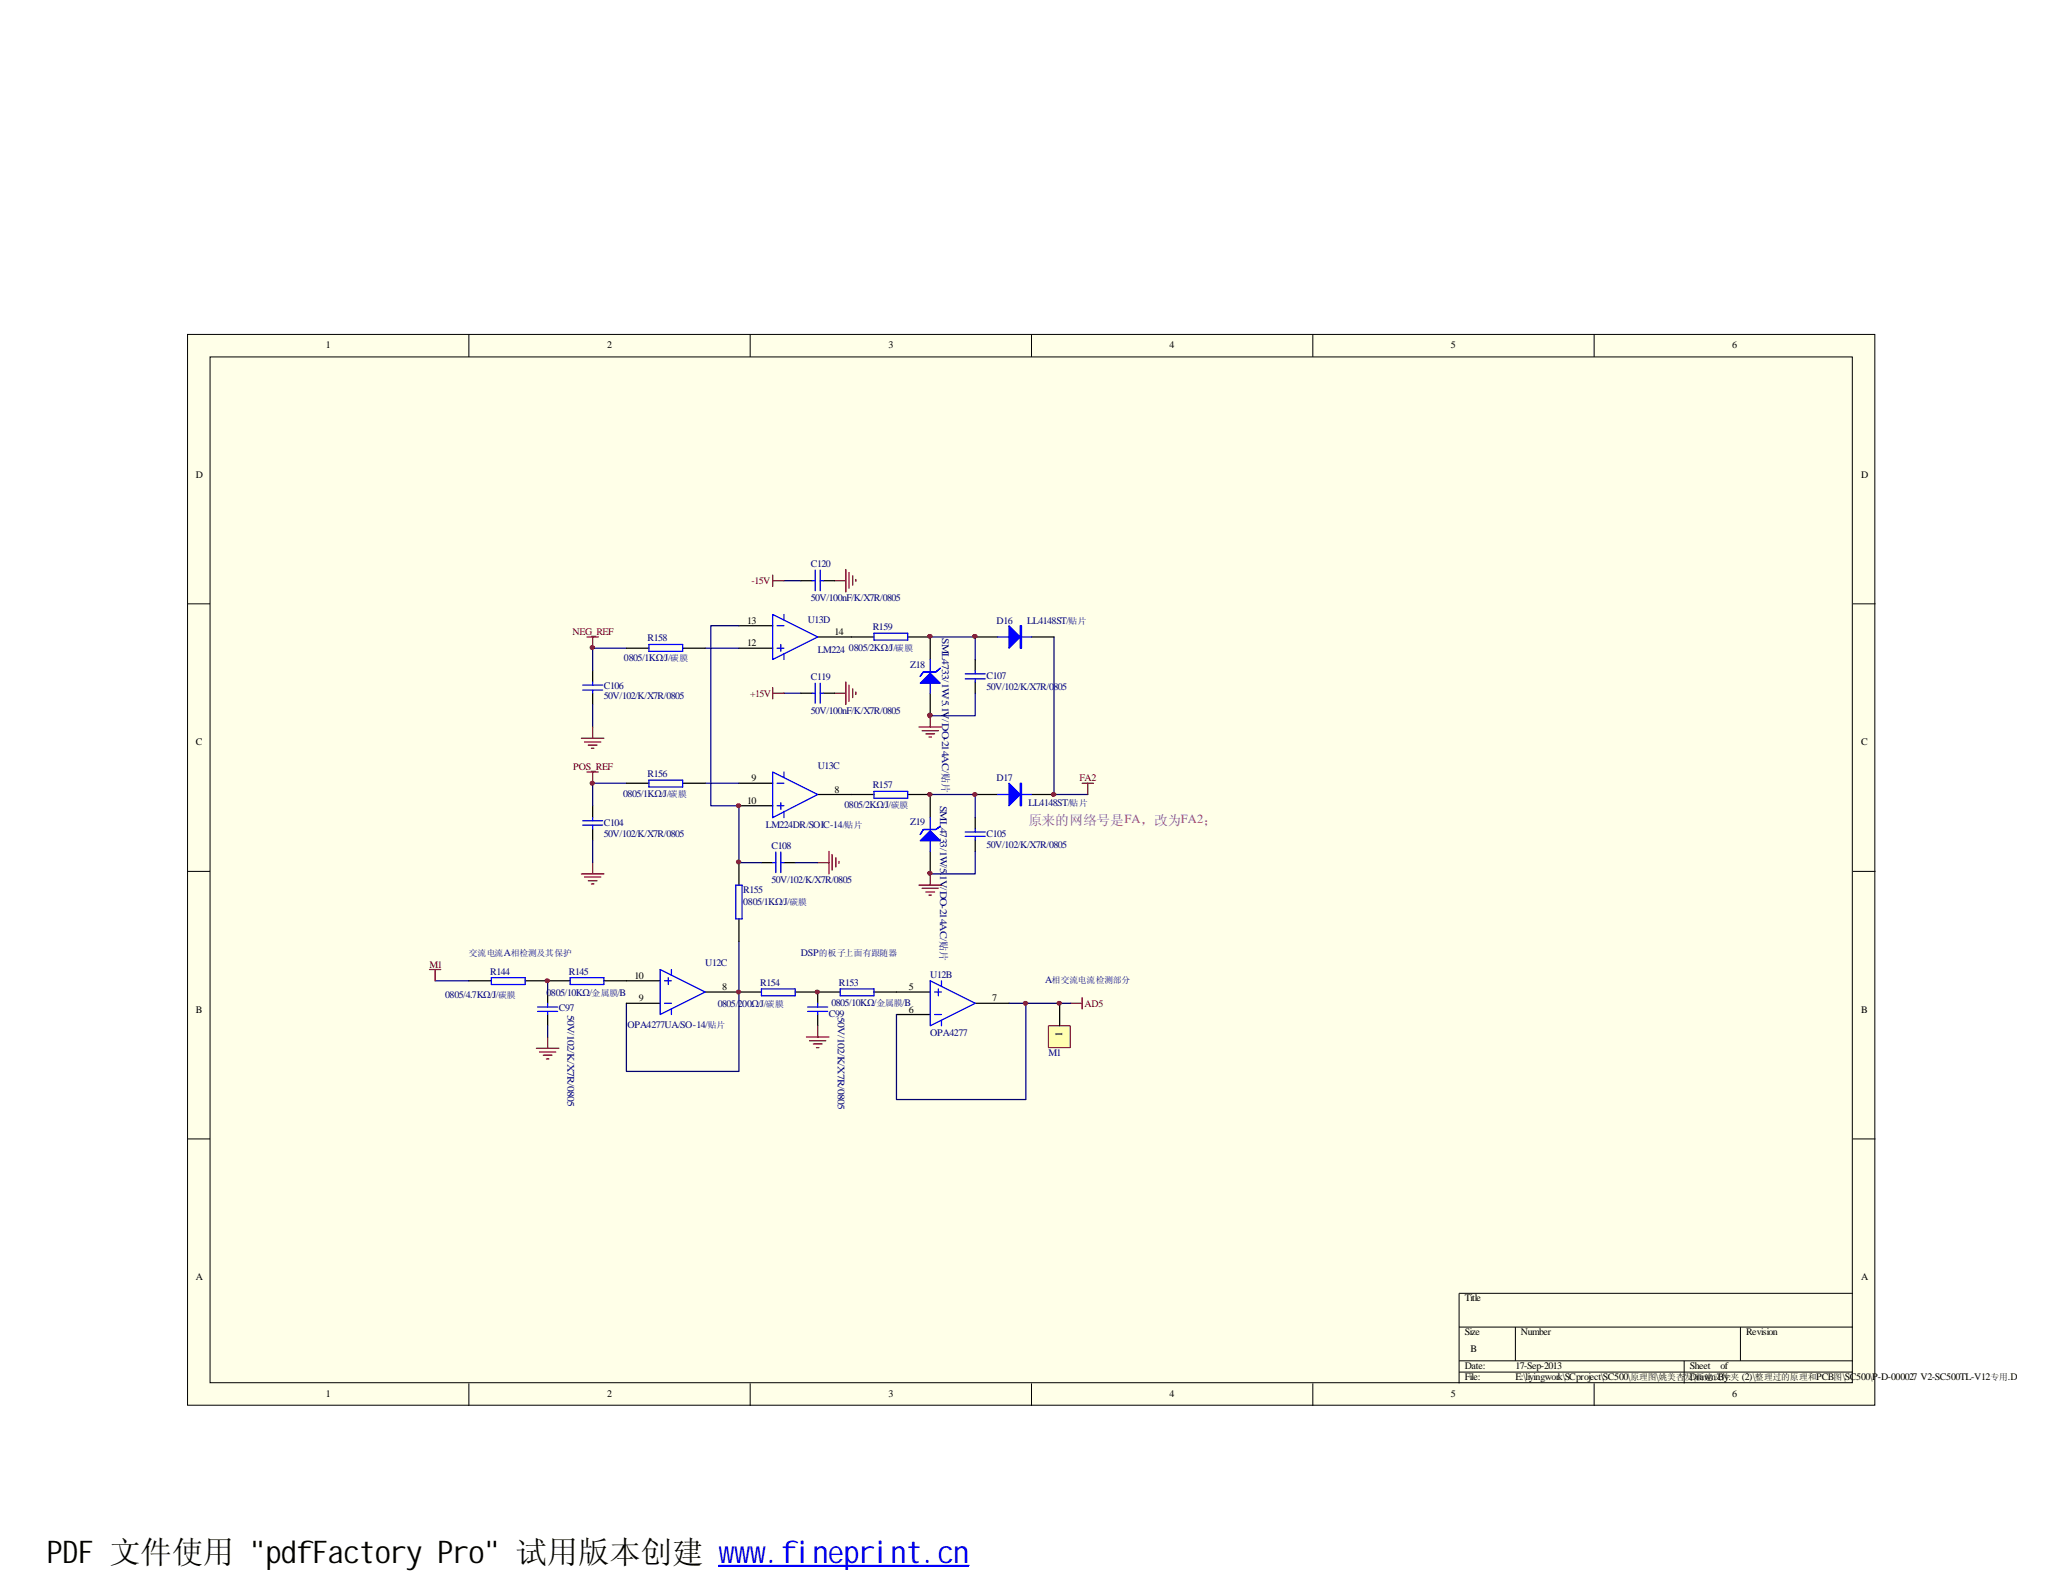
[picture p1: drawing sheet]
<svg xmlns="http://www.w3.org/2000/svg" width="279mm" height="216mm" viewBox="0 0 279 216" stroke-linecap="round" stroke-linejoin="round" font-family="sans-serif">
<path d="M25.4 45.3h228.5v145h-228.5z" fill="#ffffe8"/>
<g fill="none" stroke="#000" stroke-width=".14">
<path d="M25.4 45.3h228.5v145h-228.5zM28.4 48.3h222.5v139h-222.5zM63.5 45.3v3M101.6 45.3v3M139.7 45.3v3M177.8 45.3v3M215.9 45.3v3M25.4 81.8h3M251 81.8h3M25.4 118h3M251 118h3M25.4 154.3h3"/>
<path d="M251 154.3h3M197.6 179.7h53.4M205.2 179.7v4.6M235.7 179.7v4.6M251 175.2h-53.4v12.2M63.5 187.4v3M101.6 187.4v3M139.7 187.4v3M177.8 187.4v3M197.6 184.3h53.4M197.6 185.8h53.4M215.9 187.4v3"/>
<path d="M228.1 184.3v3.1"/>
</g>
<g fill="none" stroke="#000" stroke-width=".17">
<path d="M108.5 78.7h1.5M111.5 78.7h1.5M100.1 87.8h4.5M100.1 84.8h4.5M108.5 93.9h1.5M110.7 86.3h4.6M111.5 93.9h1.5M100.1 109.1h4.5M100.1 106.1h4.5M103.1 116.8h1.5M106.2 116.8h1.5M110.7 107.6h4.6"/>
<path d="M63.5 132.8h3M71.1 132.8h6.1M74.2 134.4v1.5M74.2 137.4v1.5M81.8 132.8h7.6M84.8 135.9h4.6M95.5 134.4h7.6M107.7 134.4h6.1M110.7 134.4v1.5M110.7 137.4v1.5M118.4 134.4h7.6M121.4 137.4h4.6"/>
<path d="M132.1 135.9h4.6"/>
</g>
<g fill="none" stroke="#00f" stroke-width=".17">
<path d="M110 78.7h.4M110.4 77.2v2.8M111.1 78.7h.4M111.1 77.2v2.8M104.6 83.2l6.1 3.1-6.1 3zM105.2 84.8h1M105.2 87.8h1M105.7 87.3v.9M106.2 83.2v.8M106.2 88.6v.7M110 93.9h.4M110.4 92.5v2.7"/>
<path d="M111.1 92.5v2.7M111.1 93.9h.4M104.6 104.6l6.1 3-6.1 3.1zM104.6 116.8h.5M105.1 115.4v2.8M105.2 106.1h1M105.2 109.1h1M105.7 108.7v.9M105.7 115.4v2.8M105.7 116.8h.5M106.2 104.6v.7M106.2 109.9v.8"/>
<path d="M66.5 132.4h4.6v.9h-4.6zM72.8 137h2.7M72.8 136.4h2.7M74.2 135.9v.5M74.2 137v.4M77.2 132.4h4.6v.9h-4.6zM89.4 131.3l6.1 3.1-6.1 3zM90 135.9h.9M90 132.8h.9M90.5 132.4v.9M90.9 131.3v.8M90.9 136.7v.7"/>
<path d="M103.1 133.9h4.6v1h-4.6zM109.4 137h2.7M109.4 136.4h2.7M110.7 135.9v.5M110.7 137v.4M113.8 133.9h4.6v1h-4.6zM126 132.8l6.1 3.1-6.1 3zM126.6 137.4h.9M126.6 134.4h.9M127.1 133.9v1M127.5 132.8v.8M127.5 138.2v.7"/>
</g>
<path d="M106.2 78.7h2.3M95.5 87.8h4.6M100.1 84.8h-3.8v24.3h3.8M106.2 93.9h2.3M95.5 106.1h4.6M58.9 132.8h4.6M74.2 132.8v1.6M74.2 138.9v1.6M100.1 134.4v10.7h-15.3v-9.2M136.7 135.9h8.3M138.9 135.9v13h-17.5v-11.5" fill="none" stroke="#000080" stroke-width=".17"/>
<g fill="none" stroke="#800000" stroke-width=".17">
<path d="M104.6 77.9v1.5M104.6 78.7h1.6M113 78.7h1.6M114.6 77.1v3.1M115 77.6v2.1M115.5 78v1.2M115.9 78.5v.2M104.6 93.9h1.6M104.6 93.1v1.6M113 93.9h1.6M114.6 92.4v3M115 92.8v2.2"/>
<path d="M115.5 93.3v1.2M115.9 93.7v.4M110.7 116.8h1.6M112.3 115.3v3.1M112.7 115.7v2.2M113.2 116.2v1.2M113.6 116.7v.2M124.5 119.9h3M126 118.4v1.5M58.2 131.3h1.5M58.9 131.3v1.5M110.7 138.9v1.6"/>
<path d="M124.9 120.3h2.2M125.4 120.8h1.2M125.8 121.2h.4M145 135.9h1.6M146.6 135.1v1.6M72.6 142h3.1M73.1 142.5h2.2M73.6 142.9h1.2M74 143.4h.3M74.2 140.5v1.5M109.2 140.5h3.1M109.6 141h2.2"/>
<path d="M110.2 141.4h1.1M110.6 141.9h.3"/>
</g>
<path d="M142.1 139h2.8v2.9h-2.8z" fill="#ffffb0"/>
<path d="M142 138.9h2.9v3h-2.9z" fill="none" stroke="#800000" stroke-width=".14"/>
<g fill="none" stroke="#000" stroke-width=".17">
<path d="M80.3 90.8v1.6M80.3 93.9v1.5M84.8 87.8h3.1M92.5 87.8h3M115.3 86.3h3.1M122.9 86.3h3.1v3M126 93.9v3M132.1 89.3v1.5M132.1 92.4v1.5M132.1 86.3h3M139.7 86.3h3M80.3 109.1v1.6"/>
<path d="M80.3 112.3v1.5M84.8 106.1h3.1M92.5 106.1h3M100.1 116.8v3.1M115.3 107.6h3.1M122.9 107.6h3.1v3.1M126 115.3v3.1M132.1 107.6h3M132.1 110.7v1.6M132.1 113.8v1.5M139.7 107.6h3M100.1 124.5v3"/>
<path d="M143.5 135.9v3"/>
</g>
<path d="M80.3 95.4v3.1M84.8 87.8h-4.5v3M126 86.3h6.1v3M132.1 93.9v3h-6.1M142.7 86.3v21.3h4.6M80.3 113.8v3M84.8 106.1h-4.5v3M100.1 109.1v7.7h3M107.7 116.8h3M126 107.6h6.1v3.1M132.1 115.3v3.1h-6.1M100.1 127.5v6.9" fill="none" stroke="#000080" stroke-width=".17"/>
<g fill="none" stroke="#00f" stroke-width=".17">
<path d="M78.9 93.5h2.7M78.9 92.8h2.7M80.3 92.4v.4M80.3 93.5v.4M87.9 87.3h4.6v.9h-4.6zM118.4 85.8h4.5v.9h-4.5zM126 89.3v4.6M130.7 91.9h2.7M130.7 91.3h2.7M132.1 90.8v.5M132.1 91.9v.5M135.1 86.3h4.6"/>
<path d="M78.9 111.8h2.7M78.9 111.2h2.7M80.3 110.7v.5M80.3 111.8v.5M87.9 105.7h4.6v.9h-4.6zM99.7 119.9h.8v4.6h-.8zM118.4 107.2h4.5v.9h-4.5zM126 110.7v4.6M130.7 113.3h2.7M130.7 112.7h2.7M132.1 112.3v.4M132.1 113.3v.5"/>
<path d="M135.1 107.6h4.6M97.4 212.1h33.8"/>
</g>
<g fill="#00f" stroke="#00f" stroke-width=".17">
<path d="M124.6 113.9l1.4-1.4 1.3 1.4z" fill-rule="evenodd"/>
<path d="M125.1 112.4h1.6l.6-.5-.6 .5h-1.6l-.5 .6z" fill-rule="evenodd"/>
<path d="M124.6 92.5l1.4-1.3 1.3 1.3z" fill-rule="evenodd"/>
<path d="M125.1 91h1.6l.6-.5-.6 .5h-1.6l-.5 .6z" fill-rule="evenodd"/>
<path d="M138.2 84.8h.1v3h-.1z" fill-rule="evenodd"/>
<path d="M136.7 84.8l1.5 1.5-1.5 1.5z" fill-rule="evenodd"/>
<path d="M138.2 106.1h.1v3h-.1z" fill-rule="evenodd"/>
<path d="M136.7 106.1l1.5 1.5-1.5 1.5z" fill-rule="evenodd"/>
</g>
<g fill="none" stroke="#800000" stroke-width=".17">
<path d="M78.7 100h3.1M79.5 86.3h1.5M80.3 86.3v1.5M80.3 98.5v1.5M124.5 98.5h3M124.9 99h2.2M125.4 99.4h1.2M125.8 99.8h.4M126 96.9v1.6M78.7 118.4h3.1M79.2 118.8h2.2M79.2 100.5h2.2"/>
<path d="M79.5 104.6h1.5M79.7 119.3h1.2M79.7 100.9h1.2M80.1 119.7h.3M80.1 101.3h.3M80.3 104.6v1.5M80.3 116.8v1.6M146.6 106.1h1.5M147.3 106.1v1.5"/>
</g>
<g fill="#800000" stroke="#800000" stroke-width=".14">
<path d="M73.9 132.6a.29 .29 0 0 1 .4 0 .29 .29 0 0 1 .1 .3l-.3 .2-.2-.1-.1-.2z" fill-rule="evenodd"/>
<path d="M99.8 134.2a.29 .29 0 0 1 .3-.1 .29 .29 0 0 1 .2 .4l-.3 .1-.2-.1z" fill-rule="evenodd"/>
<path d="M99.8 109a.29 .29 0 0 1 .3-.1 .29 .29 0 0 1 .2 .3l-.3 .2-.2-.1z" fill-rule="evenodd"/>
<path d="M110.4 134.2a.29 .29 0 0 1 .4-.1 .29 .29 0 0 1 .1 .4l-.2 .1-.2-.1z" fill-rule="evenodd"/>
<path d="M138.7 135.7a.29 .29 0 0 1 .3 0 .29 .29 0 0 1 .1 .3l-.2 .1-.2-.1-.1-.1z" fill-rule="evenodd"/>
<path d="M125.7 118.1a.29 .29 0 0 1 .3-.1 .29 .29 0 0 1 .2 .4l-.3 .1-.2-.1z" fill-rule="evenodd"/>
<path d="M143.3 135.7a.29 .29 0 0 1 .3 0 .29 .29 0 0 1 .1 .3l-.3 .1-.2-.1v-.1z" fill-rule="evenodd"/>
<path d="M99.9 116.5a.29 .29 0 0 1 .3 0 .29 .29 0 0 1 .1 .4l-.3 .1-.2-.1-.1-.1z" fill-rule="evenodd"/>
<path d="M125.7 107.5a.29 .29 0 0 1 .3-.1 .29 .29 0 0 1 .2 .3l-.3 .2-.2-.1z" fill-rule="evenodd"/>
<path d="M142.4 107.5a.29 .29 0 0 1 .4-.1 .29 .29 0 0 1 .2 .3l-.3 .2-.2-.1z" fill-rule="evenodd"/>
<path d="M131.8 107.5a.29 .29 0 0 1 .3-.1 .29 .29 0 0 1 .2 .3l-.3 .2-.2-.1z" fill-rule="evenodd"/>
<path d="M80 105.9a.29 .29 0 0 1 .3-.1 .29 .29 0 0 1 .2 .4l-.3 .1-.2-.1z" fill-rule="evenodd"/>
<path d="M80 87.6a.29 .29 0 0 1 .3-.1 .29 .29 0 0 1 .2 .3l-.3 .2-.2-.1z" fill-rule="evenodd"/>
<path d="M125.7 86a.29 .29 0 0 1 .3 0 .29 .29 0 0 1 .2 .3l-.3 .1-.2-.1z" fill-rule="evenodd"/>
<path d="M131.8 86a.29 .29 0 0 1 .3 0 .29 .29 0 0 1 .2 .3l-.3 .1-.2-.1z" fill-rule="evenodd"/>
<circle cx="125.9" cy="96.9" r=".31"/>
</g>
<path d="M97.4 212h33.8" fill="none" stroke="#00f" stroke-width=".18"/>
<text font-size="4.2" x="6.3" y="211.7">PDF 文件使用 &quot;pdfFactory Pro&quot; 试用版本创建 ww</text>
<text font-size="4.2" fill="#00f" x="99.5" y="211.7">w.fineprint.cn</text>
<text font-size="1.9" fill="#bf00bf" x="139.3" y="111.7">原来的网络号是FA，改为FA2；</text>
<g font-size="1.4">
<text x="44.1" y="47.2">1</text>
<text x="82.2" y="47.2">2</text>
<text x="120.3" y="47.2">3</text>
<text x="158.4" y="47.2">4</text>
<text x="196.5" y="47.2">5</text>
<text x="234.6" y="47.2">6</text>
<text x="26.5" y="64.8">D</text>
<text x="252.1" y="64.8">D</text>
<text x="101.2" y="87.5">12</text>
<text x="101.2" y="84.5">13</text>
<text x="113" y="86">14</text>
<text x="26.5" y="100.9">C</text>
<text x="252.1" y="100.9">C</text>
<text x="101.8" y="105.8">9</text>
<text x="113" y="107.4">8</text>
<text x="101.2" y="108.9">10</text>
<text x="26.5" y="137.2">B</text>
<text x="85.9" y="132.6">10</text>
<text x="86.5" y="135.6">9</text>
<text x="97.8" y="134.1">8</text>
<text x="123.1" y="134.1">5</text>
<text x="123.1" y="137.2">6</text>
<text x="134.4" y="135.6">7</text>
<text x="252.1" y="137.2">B</text>
<text x="143.8" y="140.5" transform="rotate(-90 143.8 140.5)">1</text>
<text x="26.5" y="173.4">A</text>
<text x="252.1" y="173.4">A</text>
<text x="198.4" y="176.3">Title</text>
<text x="198.4" y="180.8">Size</text>
<text x="198.4" y="185.4">Date:</text>
<text x="199.1" y="183.1">B</text>
<text x="205.2" y="185.4">17-Sep-2013</text>
<text x="206" y="180.8">Number</text>
<text x="228.9" y="185.4">Sheet</text>
<text x="233" y="185.4">of</text>
<text x="236.5" y="180.8">Revision</text>
<text x="44.1" y="189.2">1</text>
<text x="82.2" y="189.2">2</text>
<text x="120.3" y="189.2">3</text>
<text x="158.4" y="189.2">4</text>
<text x="196.5" y="189.2">5</text>
<text x="198.4" y="186.9">File:</text>
<text x="205.2" y="186.9">E:\liyingwork\SCproject\SC500\</text>
<text x="224.3" y="186.9">\</text>
<text x="228.9" y="186.9">D\rawn By:</text>
<text x="234.6" y="189.2">6</text>
<text x="235.9" y="186.9">(2)\</text>
<text x="246" y="186.9">PCB</text>
<text x="249.6" y="186.9">\SC500\P-D-000027 V2-SC500TL-V12</text>
<text x="271.9" y="186.9">.DDB</text>
</g>
<g font-size="1.4" fill="#000080">
<text x="109.8" y="76.8">C120</text>
<text x="109.8" y="81.4">50V/100nF/K/X7R/0805</text>
<text x="84.5" y="89.5">0805/1KΩ/J/</text>
<text x="87.7" y="86.9">R158</text>
<text x="109.4" y="84.3">U13D</text>
<text x="110.7" y="88.4">LM224</text>
<text x="115" y="88.1">0805/2KΩ/J/</text>
<text x="118.2" y="85.3">R159</text>
<text x="127.6" y="86.4" transform="rotate(90 127.6 86.4)">SML4733/1W/5.1V/DO-214AC/贴片</text>
<text x="135" y="84.5">D16</text>
<text x="139.1" y="84.6">LL4148ST/</text>
<text x="81.8" y="93.3">C106</text>
<text x="81.8" y="94.7">50V/102/K/X7R/0805</text>
<text x="109.8" y="92.1">C119</text>
<text x="123.3" y="90.4">Z18</text>
<text x="133.6" y="91.9">C107</text>
<text x="133.6" y="93.5">50V/102/K/X7R/0805</text>
<text x="109.8" y="96.7">50V/100nF/K/X7R/0805</text>
<text x="84.4" y="107.9">0805/1KΩ/J/</text>
<text x="87.7" y="105.2">R156</text>
<text x="110.7" y="104.1">U13C</text>
<text x="118.2" y="106.8">R157</text>
<text x="135" y="105.8">D17</text>
<text x="81.8" y="111.8">C104</text>
<text x="81.8" y="113.4">50V/102/K/X7R/0805</text>
<text x="103.7" y="112.1">LM224DR/SOIC-14/</text>
<text x="114.4" y="109.5">0805/2KΩ/J/</text>
<text x="123.3" y="111.7">Z19</text>
<text x="127.3" y="109.1" transform="rotate(90 127.3 109.1)">SML4733/1W/5.</text>
<text x="133.6" y="113.4">C105</text>
<text x="139.3" y="109.2">LL4148ST/</text>
<text x="104.5" y="115">C108</text>
<text x="104.5" y="119.6">50V/102/K/X7R/0805</text>
<text x="127.3" y="118.5" transform="rotate(90 127.3 118.5)">1V</text>
<text x="133.6" y="114.9">50V/102/K/X7R/0805</text>
<text x="100.7" y="121">R155</text>
<text x="100.7" y="122.5">0805/1KΩ/J/</text>
<text x="127.3" y="120.1" transform="rotate(90 127.3 120.1)">/DO-214AC/贴片</text>
<text x="66.4" y="132">R144</text>
<text x="68.2" y="129.5">A</text>
<text x="77" y="132">R145</text>
<text x="95.5" y="130.9">U12C</text>
<text x="108.5" y="129.5">DSP</text>
<text x="60.3" y="135.2">0805/4.7KΩ/J/</text>
<text x="74" y="134.9">0805/10KΩ/</text>
<text x="75.7" y="137">C97</text>
<text x="76.9" y="137.4" transform="rotate(90 76.9 137.4)">50V/102/K/X7R/0805</text>
<text x="83.7" y="134.9">/B</text>
<text x="97.2" y="136.4">0805/200Ω/J/</text>
<text x="103" y="133.5">R154</text>
<text x="112.3" y="137.8">C99</text>
<text x="112.6" y="136.2">0805/10KΩ/</text>
<text x="113.5" y="137.8" transform="rotate(90 113.5 137.8)">50V/102/K/X7R/0805</text>
<text x="113.6" y="133.5">R153</text>
<text x="122.2" y="136.2">/B</text>
<text x="126" y="132.4">U12B</text>
<text x="141.6" y="133.2">A</text>
<text x="85" y="139.2">OPA4277UA/SO-14/</text>
<text x="126" y="140.4">OPA4277</text>
<text x="142" y="143.1">M1</text>
</g>
<g font-size="1.4" fill="#800000">
<text x="101.8" y="79.1">-15V</text>
<text x="77.6" y="86">NEG_REF</text>
<text x="101.6" y="94.4">+15V</text>
<text x="77.6" y="104.3">POS_REF</text>
<text x="146.2" y="105.8">FA2</text>
<text x="58.2" y="131.1">M1</text>
<text x="146.9" y="136.4">AD5</text>
</g>
<g font-size="1.2" fill="#000080">
<text x="90.8" y="89.5">碳膜</text>
<text x="121.2" y="88.1">碳膜</text>
<text x="144.7" y="84.6">贴片</text>
<text x="90.6" y="107.9">碳膜</text>
<text x="114.4" y="112.1">贴片</text>
<text x="120.6" y="109.5">碳膜</text>
<text x="144.9" y="109.2">贴片</text>
<text x="106.9" y="122.5">碳膜</text>
<text x="63.5" y="129.5">交流电流</text>
<text x="69.2" y="129.5">相检测及其保护</text>
<text x="110.9" y="129.5">的板子上面有跟随器</text>
<text x="67.5" y="135.2">碳膜</text>
<text x="80.1" y="134.9">金属膜</text>
<text x="103.7" y="136.4">碳膜</text>
<text x="118.7" y="136.2">金属膜</text>
<text x="142.4" y="133.2">相交流电流检测部分</text>
<text x="95.8" y="139.2">贴片</text>
</g>
<g font-size="1.2">
<text x="220.8" y="186.9">原理图 姚美杏发 新建文件夹</text>
<text x="237.7" y="186.9">整理过的原理和</text>
<text x="248.3" y="186.9">图</text>
<text x="269.6" y="186.9">专用</text>
</g>
</svg>
